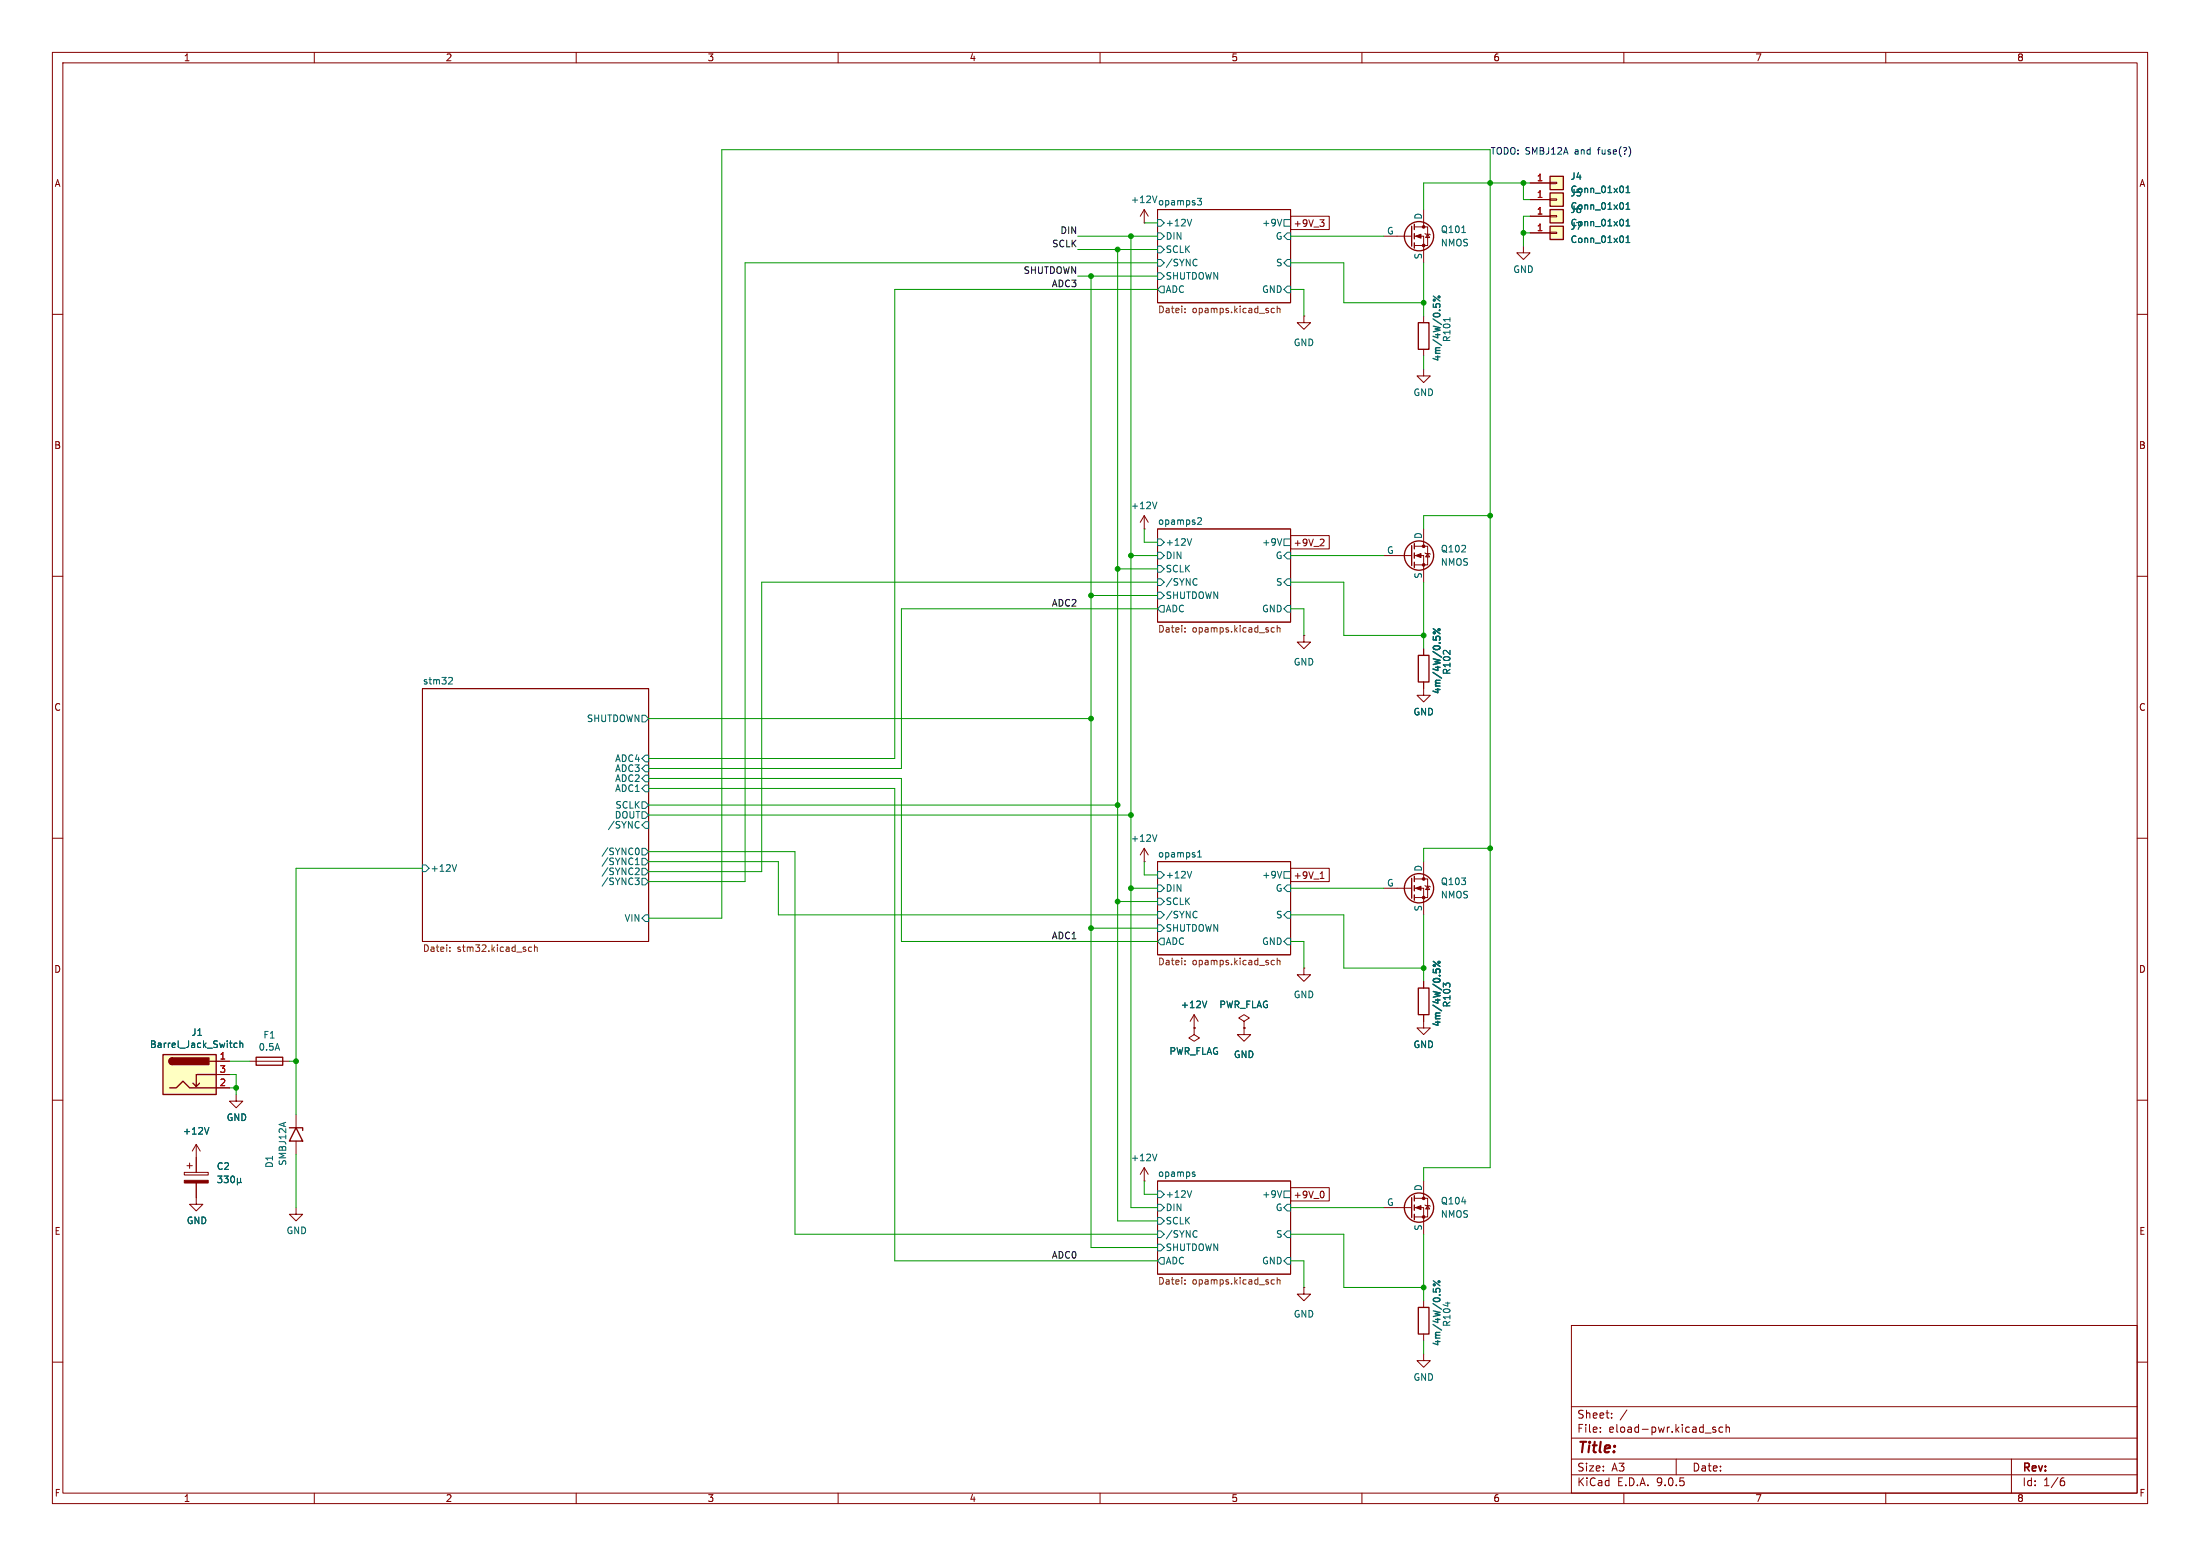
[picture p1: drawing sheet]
<svg xmlns="http://www.w3.org/2000/svg" width="420mm" height="297mm" viewBox="0 0 420 297" stroke-linecap="round" stroke-linejoin="round" font-family="sans-serif">
<g fill="none" stroke="#840000" stroke-width=".19">
<path d="M10 10h400v277h-400zM12 12h396v273h-396zM60 10v2M110 10v2M160 10v2M210 10v2M260 10v2M310 10v2M360 10v2M218.4 42.5h.1M218.4 40v2.5M218.4 40l-.7 1.3"/>
<path d="M218.4 40l.8 1.3M221 40h25.4v17.8h-25.4zM264.2 45.1h5.3M270 43.3h2.5v3.6h-2.5M270 45.1h1.8v5.1M271.8 40v3.3M272 44.6l1 .2M272.5 44.7l.4 .6h-.7zM10 60h2M271.8 70.5v1.3h1.2l-1.2 1.2-1.3-1.2h1.3M408 60h2M10 110h2"/>
<path d="M221 101h25.4v17.7h-25.4zM264.2 106h5.3M270 104.3h2.5v3.5h-2.5M270 106h1.8v5.1M271.8 101v3.3M272 105.5l1 .3M272.5 105.7l.4 .6h-.7zM408 110h2M80.6 131.4h43.2v48.3h-43.2zM248.9 121.3v1.3h1.3l-1.3 1.2-1.3-1.2h1.3M248.9 121.3h.1M271.8 130.2v2.5h1.2l-1.2 1.3-1.3-1.3h1.3"/>
<path d="M271.8 123.8v1.3M10 160h2M408 160h2M218.4 164.5h.1M218.4 161.9l-.7 1.3M218.4 161.9l.8 1.3M218.4 161.9v2.6M221 164.5h25.4v17.7h-25.4zM228 196.2h.1M228 196.2v1.3l1 .6-1 .7-1.1-.7 1.1-.6M228 193.7l-.8 1.2M228 193.7l.7 1.2"/>
<path d="M228 193.7v2.5M237.5 194.9l1-.6-1-.6-1 .6 1 .6v1.3M237.5 196.2h.1M237.5 196.2v1.3h1.3l-1.3 1.3-1.3-1.3h1.3M248.9 184.8v1.3h1.3l-1.3 1.2-1.3-1.2h1.3M248.9 184.8h.1M271.8 193.7v2.5h1.2l-1.2 1.3-1.3-1.3h1.3M271.8 187.3v1.3M10 210h2M408 210h2M221 225.4h25.4v17.8h-25.4zM264.2 230.5h5.3"/>
<path d="M270 228.7h2.5v3.6h-2.5M270 230.5h1.8v5.1M271.8 225.4v3.3M272 230l1 .3M272.5 230.1l.4 .7h-.7zM248.9 245.7v1.3h1.3l-1.3 1.3-1.3-1.3h1.3M248.9 245.7h.1M271.8 248.3v1.3M271.8 254.6v1.3M300 253h108v32h-108zM10 260h2M300 278.5h108"/>
<path d="M300 274.5h108M300 268.5h108M305.5 273.2v.2M305.5 272.5v.1M307.7 270.5v.2M307.7 269.8v.1M310.6 269.1l-1.3 1.9M320 278.5v3M327.5 272.5l-.3-.1-.3 .2 .1 .2 .5 .2v.3h-.6M328.9 272.5l-.5-.1-.2 .3 .1 .6h.6M329.5 272.5l.2-.1 .4 .1 .1 .9M329.5 271.9v1.5"/>
<path d="M384 278.5v6.5M408 260h2M60 285v2M110 285v2M160 285v2M210 285v2M260 285v2M300 281.5h108M310 285v2M360 285v2M393.6 282.7h.4l.2 .2-.1 .5-.5 .2M394 282.1l-.4 .1"/>
</g>
<g fill="none" stroke="#006464" stroke-width=".19">
<path d="M228.6 37.9h.8l-.5 .4 .4 .2 .1 .4-.3 .2h-.3M221 47h.6l.6 .6-.6 .7h-.6zM221 49.5h.6l.6 .7-.6 .6h-.6zM221 52.1h.6l.6 .6-.6 .6h-.6zM221 44.5h.6l.6 .6-.6 .6h-.6zM221 41.9h.6l.6 .6-.6 .7h-.6zM221.6 54.6h.6v1.3h-.6l-.6-.7zM227.5 41.9l-.4 1.2M228.3 49.5l.2 .1M228.5 50.6l-.2 .1M244.7 41.9l-.4 1.2M245.1 41.9h1.3v1.3h-1.3z"/>
<path d="M245.7 44.5h.7v1.2h-.7l-.6-.6zM245.7 49.5h.7v1.3h-.7l-.6-.6zM245.7 54.6h.7v1.3h-.7l-.6-.7zM279.1 44.4h.7M228.7 98.9l.4-.1 .3 .4-.8 .9h.8M221 108h.6l.6 .6-.6 .6h-.6zM221 110.5h.6l.6 .6-.6 .7h-.6zM221 113h.6l.6 .7-.6 .6h-.6zM221 105.4h.6l.6 .6-.6 .7h-.6zM221 102.9h.6l.6 .6-.6 .6h-.6zM221.6 115.6h.6v1.2h-.6l-.6-.6zM227.5 102.8l-.4 1.3"/>
<path d="M228.3 110.4l.2 .2M228.5 111.6l-.2 .1M244.7 102.8l-.4 1.3M245.1 102.9h1.3v1.2h-1.3zM245.7 105.4h.7v1.3h-.7l-.6-.7zM245.7 110.5h.7v1.3h-.7l-.6-.7zM245.7 115.6h.7v1.2h-.7l-.6-.6zM85.8 129.3l.4 .1 .2 .3-.8 .9h.8M122.6 136.5h.6l.6 .7-.6 .6h-.6zM122 157.9l-.2 .2M122.6 153h.6l.6 .7-.6 .6h-.6zM122.6 154.9h.6l.6 .7-.6 .6h-.6z"/>
<path d="M123.2 146.1h.6v1.2h-.6l-.6-.6zM123.2 148h.6v1.2h-.6l-.6-.6zM123.2 144.1h.6v1.3h-.6l-.6-.6zM123.2 149.9h.6v1.2h-.6l-.6-.6zM123.2 156.8h.6v1.3h-.6l-.6-.6zM220.9 159.3l-.5 1.3M80.6 165.1h.7l.6 .6-.6 .7h-.7zM87.2 165l-.5 1.3M121.2 167.6h.8l-.4 .5 .4 .1v.4l-.2 .3h-.4M121.3 165h.7M121.5 165.7h.4l.1 .3-.8 .9h.8M121.5 164l-.2 .1"/>
<path d="M121.6 161.9a.68 .68 0 0 1 .4 .6 .68 .68 0 0 1-.4 .6M121.7 163.8v1.2M122.6 163.8h.6l.6 .7-.6 .6h-.6zM122.6 165.7h.6l.6 .7-.6 .6h-.6zM122.6 161.9h.6l.6 .7-.6 .6h-.6zM122.6 167.6h.6l.6 .7-.6 .6h-.6zM123.2 174.6h.6v1.3h-.6l-.6-.6zM221 171.5h.6l.6 .6-.6 .6h-.6zM221 174h.6l.6 .6-.6 .7h-.6zM221 176.5h.6l.6 .7-.6 .6h-.6zM221 168.9h.6l.6 .6-.6 .7h-.6zM221 166.4h.6l.6 .6-.6 .6h-.6z"/>
<path d="M221.6 179.1h.6v1.2h-.6l-.6-.6zM227.5 166.3l-.4 1.3M228.3 173.9l.2 .2M228.5 175.1l-.2 .1M228.6 163.6h.8M228.6 162.7l.4-.4v1.3M244.7 166.3l-.4 1.3M245.1 166.4h1.3v1.2h-1.3zM245.7 168.9h.7v1.3h-.7l-.6-.7zM245.7 174h.7v1.3h-.7l-.6-.7zM245.7 179.1h.7v1.2h-.7l-.6-.6zM230.4 191.1l-.4 1.2"/>
<path d="M221 232.4h.6l.6 .6-.6 .7h-.6zM221 234.9h.6l.6 .7-.6 .6h-.6zM221 237.5h.6l.6 .6-.6 .7h-.6zM221 229.9h.6l.6 .6-.6 .6h-.6zM221 227.3h.6l.6 .7-.6 .6h-.6zM227.5 227.3l-.4 1.2M227.8 224.1l.3 .1 .1 .2-.5 .1M227.8 223.7l.3 .1M228.3 234.9l.2 .1M228.5 236l-.2 .2M244.7 227.3l-.4 1.2M245.1 227.3h1.3v1.3h-1.3z"/>
<path d="M245.7 229.9h.7v1.2h-.7l-.6-.6zM245.7 234.9h.7v1.3h-.7l-.6-.6zM221.6 240h.6v1.3h-.6l-.6-.6zM245.7 240h.7v1.3h-.7l-.6-.6zM276.4 248.5v.8"/>
</g>
<g fill="none" stroke="#725600" stroke-width=".19">
<path d="M226.2 58.9v.1M226.2 59.6v.1M242.7 59.6l.2 .1 .4-.1M243.3 58.9l-.4-.1-.2 .2M243.8 58.4v1.3M243.8 59l.2-.2 .3 .1 .1 .8M226.2 119.9v.1M243.3 119.9l-.4-.1-.2 .1M243.8 119.9l.2-.1 .3 .1 .1 .8M243.8 119.4v1.3M226.2 120.5v.2M242.7 120.5l.2 .2 .4-.1"/>
<path d="M85.9 181.5v.1M85.9 180.8v.1M100.9 181.4l.2 .2h.4M101.5 180.8h-.4l-.2 .2M102 180.9l.2-.1h.3l.1 .8M102 180.3v1.3M226.2 183.4v.1M226.2 184v.2M242.7 184l.2 .2 .4-.1M243.3 183.4l-.4-.1-.2 .1M243.8 182.9v1.3M243.8 183.4l.2-.1 .3 .1 .1 .8"/>
<path d="M226.2 244.3v.1M226.2 245v.1M242.7 245l.2 .1h.4M243.3 244.3h-.4l-.2 .1M243.8 243.8v1.3M243.8 244.4l.2-.1h.3l.1 .8"/>
</g>
<g fill="none" stroke="#840000" stroke-width=".25">
<path d="M269.5 43.2v3.8M270 42.8v1M270 44.6v1M270 46.4v1M269.5 104.1v3.9M270 103.8v1M270 105.5v1.1M270 107.3v1M270.8 125.1h2v5.1h-2zM270.8 188.6h2v5.1h-2zM269.5 228.6v3.8M270 228.2v1"/>
<path d="M270 230v1M270 231.8v1M270.8 249.6h2v5h-2z"/>
<circle cx="270.9" cy="45.1" r="2.79"/>
<circle cx="270.9" cy="106" r="2.79"/>
<circle cx="270.9" cy="230.5" r="2.79"/>
</g>
<g fill="#840000" stroke="#840000" stroke-width=".19">
<path d="M270.3 106l1-.3v.7z"/>
<path d="M270.3 45.1l1-.4v.8z"/>
<path d="M270.3 230.5l1-.4v.8z"/>
<circle cx="271.8" cy="104.3" r=".25"/>
<circle cx="271.8" cy="107.8" r=".25"/>
<circle cx="271.8" cy="43.3" r=".25"/>
<circle cx="271.8" cy="46.9" r=".25"/>
<circle cx="271.8" cy="228.7" r=".25"/>
<circle cx="271.8" cy="232.3" r=".25"/>
</g>
<g fill="none" stroke="#006464" stroke-width=".25">
<path d="M273.6 121.5v.6M273.6 120l1.3 1M274.1 122v-.3l.2-.2h.5l.1 .5M273.6 185v.6M273.6 183.5l1.3 1M274.1 185.5v-.3l.2-.2 .5 .1 .1 .4M273.6 246v.6M273.6 244.5l1.3 .9M274.1 246.5v-.3l.2-.3 .5 .1 .1 .5"/>
<circle cx="273.8" cy="120.8" r=".18"/>
<circle cx="274.7" cy="120.2" r=".18"/>
<circle cx="273.8" cy="184.3" r=".18"/>
<circle cx="274.7" cy="183.7" r=".18"/>
<circle cx="273.8" cy="245.2" r=".18"/>
<circle cx="274.7" cy="244.6" r=".18"/>
</g>
<path d="M31.1 201.3h10.2v7.6h-10.2z" fill="#ffffc2"/>
<g fill="none" stroke="#840000" stroke-width=".25">
<path d="M270.8 61.6h2v5.1h-2zM269.5 167.6v3.9M270 167.3v1M270 169v1.1M270 170.8v1M31.1 201.3h10.2v7.6h-10.2zM32.4 207.6h1.3l1.2-1.2 1.3 1.2h5.1M32.9 201.9a.64 .64 0 0 0-.6 .7 .64 .64 0 0 0 .6 .6M38.1 206.8l-.6 .6M40 202.6h1.3M41.3 205.1h-3.8v2.3l-.7-.6M48.9 201.8h5.1v1.5h-5.1z"/>
<path d="M55.2 215.3h2.6v.5M56.5 215.3l1.3 2.5h-2.6z"/>
<circle cx="270.9" cy="169.5" r="2.79"/>
</g>
<g fill="#840000" stroke="#840000" stroke-width=".25">
<path d="M32.4 202.1l.5-.2v1.3a.63 .63 0 0 1-.6-.4 .63 .63 0 0 1 .1-.7z"/>
<path d="M32.9 201.9h7v1.3h-7z"/>
</g>
<g fill="none" stroke="#840000" stroke-width=".19">
<path d="M290.8 47v1.3h1.3l-1.3 1.2-1.2-1.2h1.2M271.8 60.3v1.3M271.8 66.7v1.2M264.2 169.5h5.3M270 167.8h2.5v3.5h-2.5M270 169.5h1.8v5.1M271.8 164.5v3.3M272 169l1 .3M272.5 169.2l.4 .6h-.7zM37.5 218.4l-.8 1.3M37.5 218.4l.7 1.3M37.5 218.4v5.4"/>
<path d="M41.3 202.6h2.5M41.3 205.1h2.5M41.3 207.6h2.5M45.1 208.9v1.3h1.3l-1.3 1.3-1.3-1.3h1.3M47.6 202.6h7.6M56.5 212.7v2.6M56.5 217.8v2.5M35.2 223.8h4.6v.5h-4.6zM35.7 222.5h1M36.2 222v1M37.5 225.8v4.1h1.2l-1.2 1.2-1.3-1.2h1.3M56.5 230.5v1.3h1.3l-1.3 1.2-1.3-1.2h1.3"/>
<path d="M218.4 225.4h.1M218.4 222.9l-.7 1.3M218.4 222.9l.8 1.3M218.4 222.9v2.5"/>
</g>
<g fill="none" stroke="#006464" stroke-width=".19">
<path d="M276.8 60.6v.8M45.3 199.2l-.4-.1-.2 .2 .1 .6h.5M45.8 199.2l.2-.1 .3 .1 .1 .7M45.8 198.7v1.2M39.9 215.2l-.4 1.3M41.6 224.5h.8l-.5 .5 .4 .1v.5l-.2 .2-.5-.2M42.8 224.5h.8l-.5 .5 .4 .1v.5l-.2 .2-.5-.2M44.2 224.6l.1-.1a.68 .68 0 0 1 .5 .6 .68 .68 0 0 1-.5 .7l-.3-.5zM45.3 225.6l.2 .2 .4-.2M45.3 224.9v1.3M45.9 225.6l.2 .2M45.9 224.9v.7"/>
<path d="M220.9 220.3l-.5 1.3"/>
</g>
<g fill="#840000" stroke="#840000" stroke-width=".19">
<path d="M35.2 225.3h4.6v.5h-4.6z"/>
<path d="M270.3 169.5l1-.3v.7z"/>
<circle cx="271.8" cy="167.8" r=".25"/>
<circle cx="271.8" cy="171.3" r=".25"/>
</g>
<g fill="none" stroke="#006464" stroke-width=".25">
<path d="M273.6 58v.6M273.6 56.5l1.3 1M274.1 58.5v-.3l.2-.2h.5l.1 .5"/>
<circle cx="273.8" cy="57.3" r=".18"/>
<circle cx="274.7" cy="56.7" r=".18"/>
</g>
<path d="M295.9 36.8h2.5v2.6h-2.5z" fill="#ffffc2"/>
<path d="M295.9 36.8h2.5v2.6h-2.5z" fill="none" stroke="#840000" stroke-width=".25"/>
<path d="M292.1 38.1h3.8M295.9 38h1.3v.2h-1.3zM218.4 98.4l-.7 1.3M218.4 98.4l.8 1.3M218.4 98.4v2.6M218.4 101h.1M271.8 258.4v1.3h1.2l-1.2 1.3-1.3-1.3h1.3" fill="none" stroke="#840000" stroke-width=".19"/>
<path d="M310.4 39.9h.7M310.4 39l.4-.3v1.2M220.9 95.8l-.5 1.3" fill="none" stroke="#006464" stroke-width=".19"/>
<path d="M295.9 40h2.5v2.5h-2.5z" fill="#ffffc2"/>
<path d="M295.9 40h2.5v2.5h-2.5z" fill="none" stroke="#840000" stroke-width=".25"/>
<path d="M292.1 41.3h3.8M295.9 41.1h1.3v.3h-1.3zM248.9 60.3v1.3h1.3l-1.3 1.3-1.3-1.3h1.3M248.9 60.3h.1" fill="none" stroke="#840000" stroke-width=".19"/>
<path d="M310.4 43.1h.7M310.4 42.2l.4-.3v1.2" fill="none" stroke="#006464" stroke-width=".19"/>
<path d="M295.9 33.7h2.5v2.5h-2.5z" fill="#ffffc2"/>
<path d="M295.9 33.7h2.5v2.5h-2.5z" fill="none" stroke="#840000" stroke-width=".25"/>
<path d="M292.1 34.9h3.8M295.9 34.8h1.3v.3h-1.3z" fill="none" stroke="#840000" stroke-width=".19"/>
<path d="M310.4 36.8h.7M310.4 35.9l.4-.4v1.3" fill="none" stroke="#006464" stroke-width=".19"/>
<path d="M295.9 43.2h2.5v2.5h-2.5z" fill="#ffffc2"/>
<path d="M295.9 43.2h2.5v2.5h-2.5z" fill="none" stroke="#840000" stroke-width=".25"/>
<g fill="none" stroke="#840000" stroke-width=".19">
<path d="M292.1 34.9h3.8M292.1 38.1h3.8M246.4 41.3h7.4v2.5h-7.4zM252 41.9h.8l-.5 .5M252.5 42.4l.3 .3v.3l-.3 .2M292.1 44.5h3.8M292.1 41.3h3.8M295.9 44.3h1.3v.3h-1.3zM246.4 102.2h7.4v2.6h-7.4zM252.5 102.9l.3 .2-.1 .3-.7 .8h.8M271.8 123.8v1.3M271.8 130.2v1.2"/>
<path d="M246.4 165.7h7.4v2.6h-7.4zM252 167.7h.8M252.3 166.6l.1-.2v1.3M228 196.2h.1M237.5 196.2h.1M271.8 187.3v1.3M271.8 193.7v1.2M41.3 202.6h2.5M41.3 205.1h2.5M41.3 207.6h2.5M37.5 221v2.8M37.5 225.8v2.8"/>
<path d="M246.4 226.7h7.4v2.5h-7.4zM252.5 227.4a.79 .79 0 0 1 0 1.2"/>
</g>
<g fill="none" stroke="#006464" stroke-width=".19">
<path d="M310.4 35.9l.4-.4v1.3M310.4 39l.4-.3v1.2M310.4 36.8h.7M310.4 39.9h.7M310.4 46.3h.7M310.4 42.2l.4-.3v1.2M310.4 45.4l.4-.4v1.3M310.4 43.1h.7M45.3 199.2l-.4-.1-.2 .2 .1 .6h.5M45.8 199.2l.2-.1 .3 .1 .1 .7M45.8 198.7v1.2M230.4 191.1l-.4 1.2"/>
<path d="M39.9 215.2l-.4 1.3M41.6 224.5h.8l-.5 .5 .4 .1v.5l-.2 .2-.5-.2M42.8 224.5h.8l-.5 .5 .4 .1v.5l-.2 .2-.5-.2M44.2 224.6l.1-.1a.68 .68 0 0 1 .5 .6 .68 .68 0 0 1-.5 .7l-.3-.5zM45.3 225.6l.2 .2 .4-.2M45.3 224.9v1.3M45.9 225.6l.2 .2M45.9 224.9v.7"/>
</g>
<g fill="none" stroke="#009600" stroke-width=".19">
<path d="M290.8 34.9v3.2h1.3M292.1 34.9h-20.3v5.1M205.7 47.6h15.3M205.7 45.1h15.3M205.7 52.7h15.3M208.3 52.7v185.4h12.7M213.4 47.6v185.4h7.6M215.9 45.1v185.4h5.1M218.4 42.5h2.6M221 55.2h-50.2v89.6h-47M221 50.2h-78.8v118.1h-18.4M246.4 45.1h17.8"/>
<path d="M246.4 55.2h2.5v5.1M246.4 50.2h10.1v7.6h15.3M271.8 50.2v10.1M290.8 44.5h1.3M292.1 41.3h-1.3v5.7M271.8 67.9v2.6M284.5 98.4h-12.7v2.6M208.3 113.7h12.7M213.4 108.6h7.6M215.9 106h5.1M218.4 101v2.5h2.6M221 116.2h-48.9v30.5h-48.3"/>
<path d="M221 111.1h-75.6v55.3h-21.6M246.4 116.2h2.5v5.1M246.4 106h17.8M246.4 111.1h10.1v10.2h15.3M271.8 111.1v12.7M123.8 137.2h84.5M123.8 150.5h47v90.2h50.2M123.8 148.6h48.3v31.1h48.9M123.8 153.7h89.6M123.8 155.6h92.1M80.6 165.7h-24.1v47M123.8 175.3h14v-146.7h146.7v194.3h-12.7v2.5"/>
<path d="M123.8 162.6h28v73h69.2M123.8 164.5h24.8v10.1h72.4M208.3 177.2h12.7M213.4 172.1h7.6M215.9 169.5h5.1M218.4 164.5v2.5h2.6M246.4 179.7h2.5v5.1M246.4 174.6h10.1v10.2h15.3M246.4 169.5h17.8M271.8 174.6v12.7M284.5 161.9h-12.7v2.6M43.8 205.1h1.3v3.8"/>
<path d="M43.8 202.6h3.8M43.8 207.6h1.3M55.2 202.6h1.3M56.5 220.3v10.2M218.4 225.4v2.6h2.6M246.4 235.6h10.1v10.1h15.3M246.4 230.5h17.8M271.8 235.6v12.7M246.4 240.7h2.5v5M271.8 255.9v2.5"/>
</g>
<g fill="none" stroke="#006464" stroke-width=".25">
<path d="M273.6 121.5v.6M273.6 120l1.3 1M274.1 122v-.3l.2-.2h.5l.1 .5M273.6 185v.6M273.6 183.5l1.3 1M274.1 185.5v-.3l.2-.2 .5 .1 .1 .4"/>
<circle cx="273.8" cy="120.8" r=".18"/>
<circle cx="274.7" cy="120.2" r=".18"/>
<circle cx="273.8" cy="184.3" r=".18"/>
<circle cx="274.7" cy="183.7" r=".18"/>
</g>
<g fill="#009600" stroke="#009600" stroke-width=".19">
<circle cx="290.8" cy="34.9" r=".46"/>
<circle cx="290.8" cy="44.5" r=".46"/>
<circle cx="271.8" cy="57.8" r=".46"/>
<circle cx="284.5" cy="34.9" r=".46"/>
<circle cx="284.5" cy="98.4" r=".46"/>
<circle cx="284.5" cy="161.9" r=".46"/>
<circle cx="271.8" cy="245.7" r=".46"/>
<circle cx="271.8" cy="184.8" r=".46"/>
<circle cx="208.3" cy="177.2" r=".46"/>
<circle cx="56.5" cy="202.6" r=".46"/>
<circle cx="213.4" cy="172.1" r=".46"/>
<circle cx="215.9" cy="155.6" r=".46"/>
<circle cx="215.9" cy="169.5" r=".46"/>
<circle cx="213.4" cy="153.7" r=".46"/>
<circle cx="45.1" cy="207.6" r=".46"/>
<circle cx="213.4" cy="47.6" r=".46"/>
<circle cx="215.9" cy="45.1" r=".46"/>
<circle cx="208.3" cy="52.7" r=".46"/>
<circle cx="208.3" cy="137.2" r=".46"/>
<circle cx="213.4" cy="108.6" r=".46"/>
<circle cx="208.3" cy="113.7" r=".46"/>
<circle cx="215.9" cy="106" r=".46"/>
<circle cx="271.8" cy="121.3" r=".46"/>
</g>
<text font-size="2.8" fill="#840000" x="301" y="277.9">Title:</text>
<g font-size="2.1" fill="#840000">
<text x="301" y="273.7">File:</text>
<text x="301" y="271">Sheet:</text>
<text x="307.1" y="273.7">eload-pwr.kicad_sch</text>
<text x="301" y="281.1">Size:</text>
<text x="307.6" y="281.1">A3</text>
<text x="323" y="281.1">Date:</text>
<text x="386" y="281.3">Rev:</text>
<text x="301" y="283.9">KiCad</text>
<text x="308.7" y="283.9">E.D.A.</text>
<text x="316.3" y="283.9">9.0.5</text>
<text x="386" y="283.9">Id:</text>
<text x="390.1" y="283.9">1/6</text>
</g>
<g font-size="1.8" fill="#840000">
<text x="35" y="11.9">1</text>
<text x="85" y="11.9">2</text>
<text x="135" y="11.9">3</text>
<text x="185" y="11.9">4</text>
<text x="235" y="11.9">5</text>
<text x="285" y="11.9">6</text>
<text x="335" y="11.9">7</text>
<text x="385" y="11.9">8</text>
<text x="10.3" y="35.9">A</text>
<text x="408.3" y="35.9">A</text>
<text x="246.9" y="43.5">+9V_3</text>
<text x="10.3" y="85.9">B</text>
<text x="408.2" y="85.9">B</text>
<text x="246.9" y="104.5">+9V_2</text>
<text x="10.3" y="135.9">C</text>
<text x="408.2" y="135.9">C</text>
<text x="246.9" y="168">+9V_1</text>
<text x="10.3" y="185.9">D</text>
<text x="408.2" y="185.9">D</text>
<text x="246.9" y="228.9">+9V_0</text>
<text x="10.3" y="235.9">E</text>
<text x="408.3" y="235.9">E</text>
<text x="10.3" y="285.9">F</text>
<text x="35" y="286.9">1</text>
<text x="85" y="286.9">2</text>
<text x="135" y="286.9">3</text>
<text x="185" y="286.9">4</text>
<text x="235" y="286.9">5</text>
<text x="285" y="286.9">6</text>
<text x="335" y="286.9">7</text>
<text x="385" y="286.9">8</text>
<text x="408.3" y="285.9">F</text>
</g>
<g font-size="1.8" fill="#0000c2">
<text x="284.5" y="29.6">TODO: SMBJ12A</text>
<text x="300.7" y="29.6">and</text>
<text x="305.3" y="29.6">fuse(?)</text>
</g>
<g font-size="1.8" fill="#a90000">
<text x="293.3" y="34.7">1</text>
<text x="293.3" y="37.8">1</text>
<text x="293.3" y="41">1</text>
<text x="293.3" y="44.2">1</text>
<text x="41.8" y="202.3">1</text>
<text x="41.8" y="204.9">3</text>
<text x="41.8" y="207.4">2</text>
</g>
<g font-size="1.8" fill="#006464">
<text x="299.7" y="34.5">J4</text>
<text x="215.8" y="39">+12V opamps3</text>
<text x="299.7" y="37.7">J5</text>
<text x="299.7" y="40.2">Conn_01x01</text>
<text x="299.7" y="40.9">J6</text>
<text x="299.7" y="37.1">Conn_01x01</text>
<text x="222.4" y="45.9">DIN</text>
<text x="222.4" y="43.4">+12V</text>
<text x="240.8" y="43.4">+9V</text>
<text x="243.4" y="45.9">G</text>
<text x="264.7" y="44.8">G</text>
<text x="271.5" y="42" transform="rotate(-90 271.5 42)">D</text>
<text x="275" y="47.2">NMOS</text>
<text x="275" y="44.7">Q101</text>
<text x="299.7" y="43.4">Conn_01x01</text>
<text x="299.7" y="44">J7</text>
<text x="299.7" y="46.6">Conn_01x01</text>
<text x="222.4" y="48.5">SCLK</text>
<text x="222.4" y="51">/SYNC</text>
<text x="222.4" y="53.6">SHUTDOWN</text>
<text x="243.5" y="51">S</text>
<text x="271.5" y="49.6" transform="rotate(-90 271.5 49.6)">S</text>
<text x="288.8" y="52.3">GND</text>
<text x="222.4" y="56.1">ADC</text>
<text x="240.8" y="56.1">GND</text>
<text x="277.1" y="65.4" transform="rotate(-90 277.1 65.4)">R101</text>
<text x="246.9" y="66.3">GND</text>
<text x="275.3" y="69.2" transform="rotate(-90 275.3 69.2)">4m/4W/0.5%</text>
<text x="269.7" y="75.8">GND</text>
<text x="215.8" y="97.4">+12V</text>
<text x="221" y="100.3">opamps2</text>
<text x="222.4" y="106.9">DIN</text>
<text x="222.4" y="104.4">+12V</text>
<text x="240.8" y="104.4">+9V</text>
<text x="243.4" y="106.9">G</text>
<text x="264.7" y="105.8">G</text>
<text x="271.5" y="103" transform="rotate(-90 271.5 103)">D</text>
<text x="275" y="105.6">Q102</text>
<text x="222.4" y="109.4">SCLK</text>
<text x="222.4" y="112">/SYNC</text>
<text x="243.5" y="112">S</text>
<text x="271.5" y="110.6" transform="rotate(-90 271.5 110.6)">S</text>
<text x="275" y="108.2">NMOS</text>
<text x="222.4" y="114.5">SHUTDOWN</text>
<text x="222.4" y="117.1">ADC</text>
<text x="240.8" y="117.1">GND</text>
<text x="80.6" y="130.7">stm32</text>
<text x="246.9" y="127.2">GND</text>
<text x="277.1" y="128.9" transform="rotate(-90 277.1 128.9)">R102</text>
<text x="269.7" y="136.8">GND</text>
<text x="275.3" y="132.7" transform="rotate(-90 275.3 132.7)">4m/4W/0.5%</text>
<text x="111.9" y="138">SHUTDOWN</text>
<text x="117.3" y="147.5">ADC3</text>
<text x="117.3" y="149.5">ADC2</text>
<text x="117.3" y="145.6">ADC4</text>
<text x="117.3" y="151.4">ADC1</text>
<text x="117.4" y="154.5">SCLK</text>
<text x="115.9" y="158.3">/SYNC</text>
<text x="117.3" y="156.4">DOUT</text>
<text x="215.8" y="160.9">+12V</text>
<text x="82.1" y="166.6">+12V</text>
<text x="114.7" y="165.3">/SYNC1</text>
<text x="114.7" y="167.2">/SYNC2</text>
<text x="114.7" y="163.4">/SYNC0</text>
<text x="221" y="163.8">opamps1</text>
<text x="222.4" y="167.9">+12V</text>
<text x="240.8" y="167.9">+9V</text>
<text x="271.5" y="166.5" transform="rotate(-90 271.5 166.5)">D</text>
<text x="114.7" y="169.1">/SYNC3</text>
<text x="222.4" y="172.9">SCLK</text>
<text x="222.4" y="170.4">DIN</text>
<text x="243.4" y="170.4">G</text>
<text x="264.7" y="169.3">G</text>
<text x="275" y="171.7">NMOS</text>
<text x="275" y="169.1">Q103</text>
<text x="119.1" y="176.1">VIN</text>
<text x="222.4" y="175.5">/SYNC</text>
<text x="222.4" y="178">SHUTDOWN</text>
<text x="243.5" y="175.5">S</text>
<text x="271.5" y="174.1" transform="rotate(-90 271.5 174.1)">S</text>
<text x="222.4" y="180.6">ADC</text>
<text x="240.8" y="180.6">GND</text>
<text x="246.9" y="190.7">GND</text>
<text x="36.5" y="197.9">J1</text>
<text x="225.3" y="192.6">+12V</text>
<text x="232.7" y="192.6">PWR_FLAG</text>
<text x="275.3" y="196.2" transform="rotate(-90 275.3 196.2)">4m/4W/0.5%</text>
<text x="277.1" y="192.4" transform="rotate(-90 277.1 192.4)">R103</text>
<text x="28.5" y="200.2">Barrel_Jack_Switch</text>
<text x="49.3" y="200.7">0.5A</text>
<text x="50.2" y="198.4">F1</text>
<text x="223.1" y="201.5">PWR_FLAG</text>
<text x="235.5" y="202.2">GND</text>
<text x="269.7" y="200.3">GND</text>
<text x="43.2" y="214.2">GND</text>
<text x="34.8" y="216.8">+12V</text>
<text x="215.8" y="221.8">+12V</text>
<text x="41.3" y="223.5">C2</text>
<text x="52.3" y="223" transform="rotate(-90 52.3 223)">D1</text>
<text x="54.8" y="222.6" transform="rotate(-90 54.8 222.6)">SMBJ12A</text>
<text x="221" y="224.7">opamps</text>
<text x="271.5" y="227.4" transform="rotate(-90 271.5 227.4)">D</text>
<text x="35.6" y="233.9">GND</text>
<text x="222.4" y="233.9">SCLK</text>
<text x="222.4" y="231.4">DIN</text>
<text x="222.4" y="228.8">+12V</text>
<text x="240.8" y="228.8">+9V</text>
<text x="243.4" y="231.4">G</text>
<text x="264.7" y="230.3">G</text>
<text x="275" y="232.6">NMOS</text>
<text x="275" y="230.1">Q104</text>
<text x="54.6" y="235.8">GND</text>
<text x="222.4" y="236.4">/SYNC</text>
<text x="222.4" y="239">SHUTDOWN</text>
<text x="243.5" y="236.4">S</text>
<text x="271.5" y="235" transform="rotate(-90 271.5 235)">S</text>
<text x="222.4" y="241.5">ADC</text>
<text x="240.8" y="241.5">GND</text>
<text x="246.9" y="251.7">GND</text>
<text x="275.3" y="257.2" transform="rotate(-90 275.3 257.2)">4m/4W/0.5%</text>
<text x="277.1" y="253.4" transform="rotate(-90 277.1 253.4)">R104</text>
<text x="269.7" y="263.8">GND</text>
</g>
<g font-size="1.8" fill="#0f0f0f">
<text x="200.8" y="47.3">SCLK</text>
<text x="202.3" y="44.7">DIN</text>
<text x="195.3" y="52.4">SHUTDOWN</text>
<text x="200.7" y="54.9">ADC3</text>
<text x="200.7" y="115.9">ADC2</text>
<text x="200.7" y="179.4">ADC1</text>
<text x="200.7" y="240.3">ADC0</text>
</g>
<g font-size="1.8" fill="#725600">
<text x="221" y="60.1">Datei:</text>
<text x="227.6" y="60.1">opamps.kicad_sch</text>
<text x="221" y="121.1">Datei:</text>
<text x="227.6" y="121.1">opamps.kicad_sch</text>
<text x="80.6" y="182">Datei:</text>
<text x="87.3" y="182">stm32.kicad_sch</text>
<text x="221" y="184.6">Datei:</text>
<text x="227.6" y="184.6">opamps.kicad_sch</text>
<text x="221" y="245.5">Datei:</text>
<text x="227.6" y="245.5">opamps.kicad_sch</text>
</g>
</svg>
